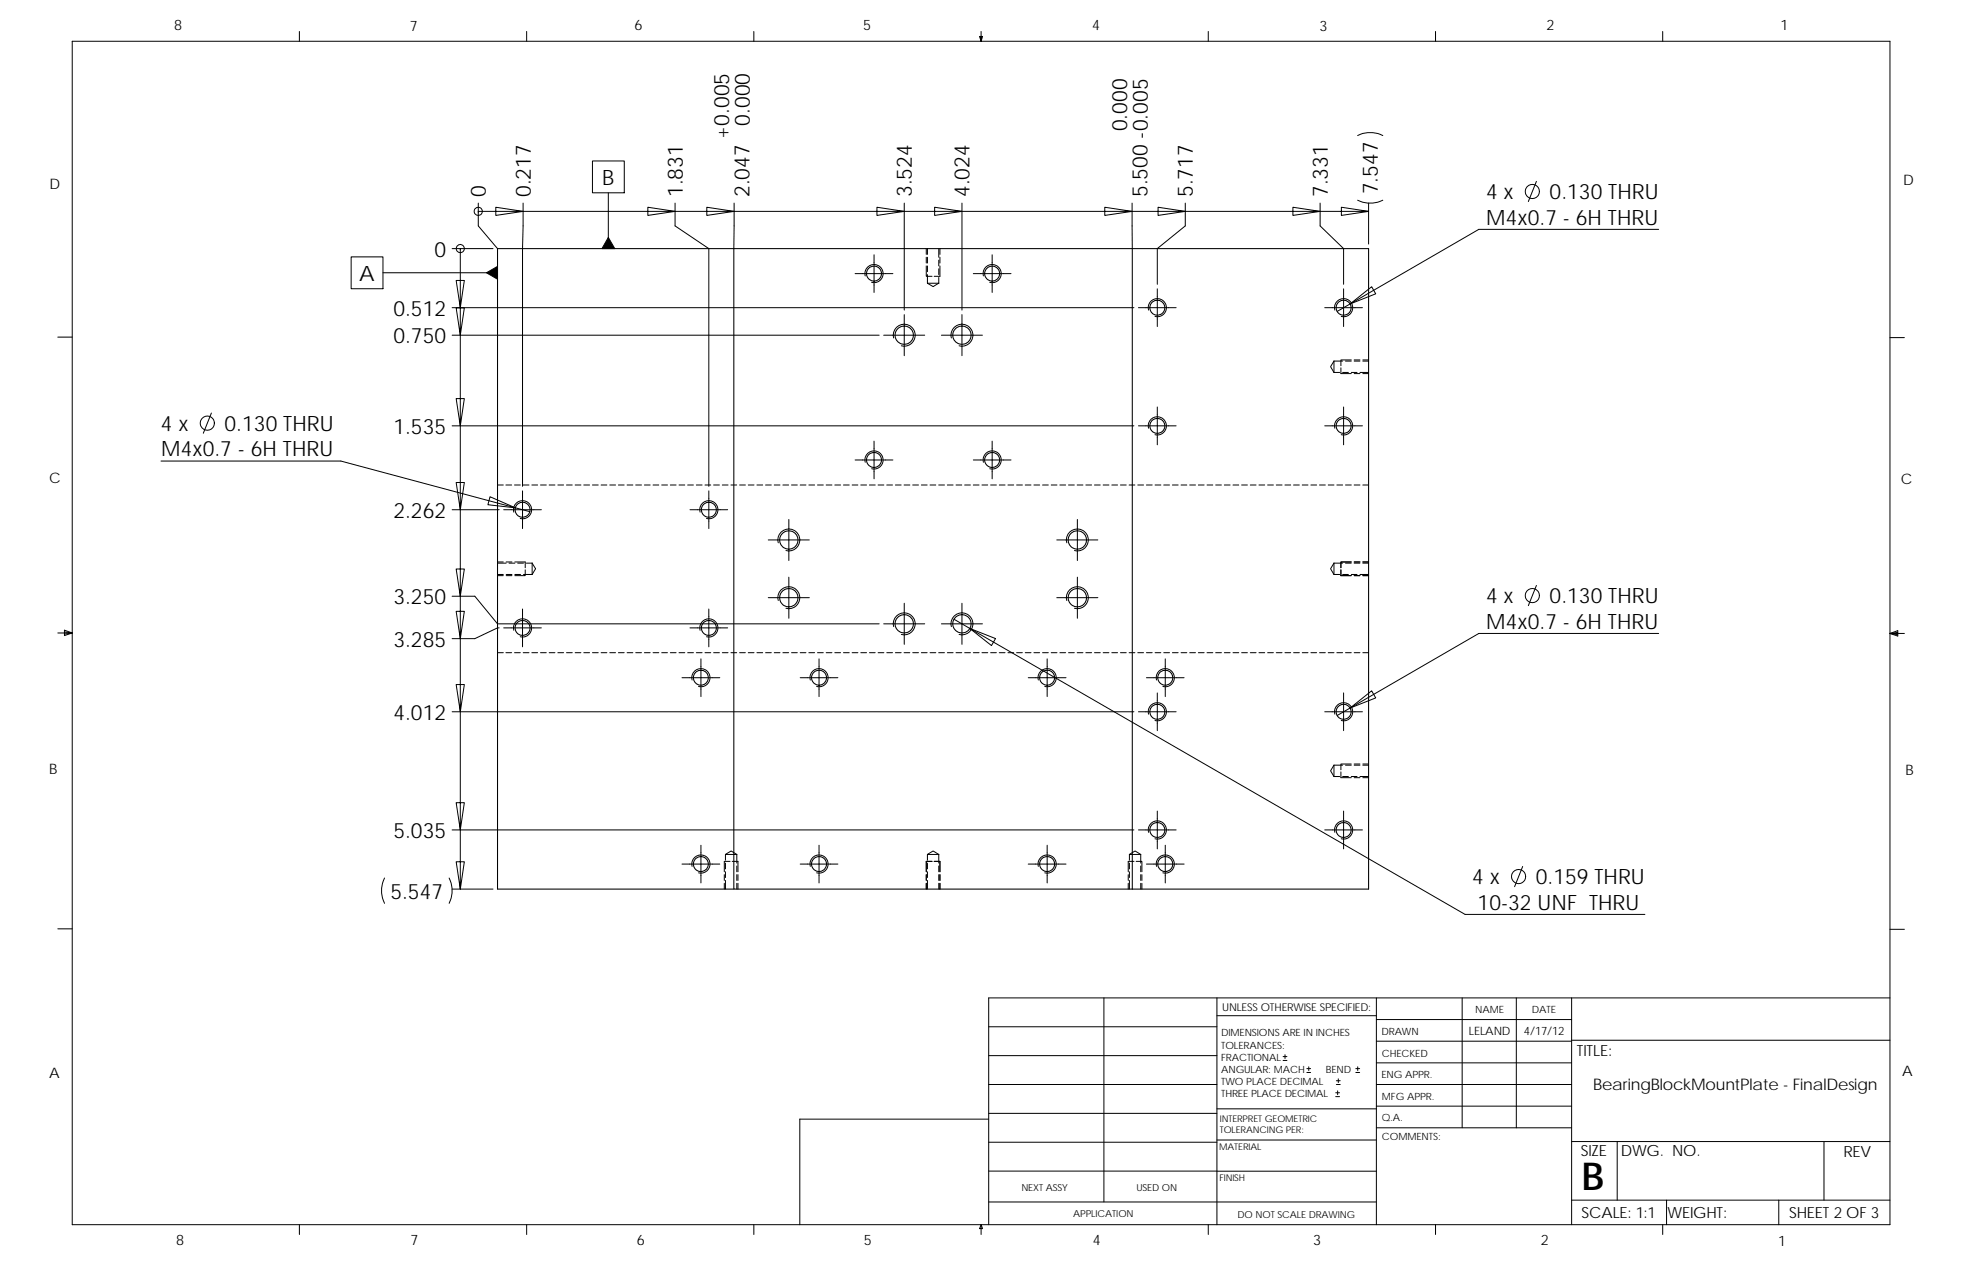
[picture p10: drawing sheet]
<svg xmlns="http://www.w3.org/2000/svg" width="432mm" height="279mm" viewBox="0 0 432 279" stroke-linecap="round" stroke-linejoin="round" font-family="sans-serif">
<g fill="none" stroke="#000" stroke-width=".22">
<path d="M15.9 9.1h400v260.3h-400zM65.9 6.9v2.2M115.9 6.9v2.2M165.9 6.9v2.2M215.6 8h.6l-.3 1.1zM215.7 8l.2 1.1M215.9 6.9v2.2l.1-1.1M265.9 6.9v2.2M315.9 6.9v2.2M365.9 6.9v2.2M130.4 35.4h7v7h-7zM298.8 29.8a6.2 6.2 0 0 1 5.5 0"/>
<path d="M338.1 39.9l-1.7 4.4M77.3 56.5h7v7h-7zM99.5 54.7h9M101.3 54.7h.1M101.3 54.7v13l-.9-6h1.8l-.9 6v6l-.9-6h1.8l-.9 6v20l-.9-6h1.8l-.9 6v18.4l-.9-5.9h1.8l-.9 5.9v19.1l-.9-6h1.8l-.9 6v9.3l-.9-6h1.8l-.9 6v16.1l-.9-6h1.8l-.9 6v26l-.9-6h1.8l-.9 6v13l-.9-6h1.8l-.9 6M105.3 46.5h.1M105.3 46.5h9.8l-6 .9v-1.8l6 .9h33.5l-6 .9v-1.8l6 .9h13l-6 .9v-1.8l6 .9h37.4l-6 .9v-1.8l6 .9h12.7l-6 .9v-1.8l6 .9h37.5l-6.1 .9v-1.8l6.1 .9h11.7l-6 .9v-1.8l6 .9h29.6l-6 .9v-1.8l6 .9h10.7l-6 .9v-1.8l6 .9M105.3 44.7v5l4.2 5M115.1 44.7l-.1 62.3M133.9 42.4v12.3M148.6 44.7v5l7.4 5v52.3M161.6 44.7l-.1 10"/>
<path d="M192.4 56v8.3M199 44.7v23.5M203.9 58.5v2.3h1.2M203.9 54.7v1.3M203.9 56.6v1.3M204.1 54.7v1.3M204.1 56.6v1.3M204.1 58.5v1.3M206.6 54.7v1.9M206.6 57.2v1.3M206.6 59.1v1.3M206.9 58.5v2.3h-1.3"/>
<path d="M206.9 54.7v1.3M206.9 56.6v1.3M211.7 44.7v23.5M218.4 56v8.3M249.2 44.7v10M260.9 44.7v5l-6.2 5v7.8M290.5 44.7v5l5.2 5v7.8M298.8 44a6.3 6.3 0 0 0 5.5 0M301.2 44.7v9M365 50.5h-39.5l-31.2 18M12.7 74.2h3.2M84.3 60h25.2"/>
<path d="M99.5 67.7h150.1M99.5 73.7h94M188.2 60.2h8.3M190.4 60.7a2 2 0 0 1 1.8-2.5 2 2 0 0 1 2.1 2.2 2 2 0 0 1-2.5 1.7M194.5 73.7h9M196.7 74.4a2.41 2.41 0 0 1 2.1-3.1 2.41 2.41 0 0 1 2.6 2.7 2.41 2.41 0 0 1-3 2.1M199 69.2v9.1M204.1 60.4v1.9M204.1 62.3l1.3 .8 1.2-.8M204.1 62.3h2.5M206.6 61v1.3M207.2 73.7h9"/>
<path d="M209.4 74.4a2.41 2.41 0 0 1 2.1-3.1 2.41 2.41 0 0 1 2.6 2.7 2.41 2.41 0 0 1-3 2.1M211.7 69.2v9.1M214.2 60.2h8.3M216.4 60.7a2 2 0 0 1 1.8-2.5 2 2 0 0 1 2.1 2.2 2 2 0 0 1-2.5 1.7M250.5 67.7h8.3M252.8 68.2a2 2 0 0 1 1.7-2.5 2 2 0 0 1 2.2 2.1 2 2 0 0 1-2.5 1.8M254.7 63.5v8.3M291.5 67.7h8.3M293.6 79.4h1.9M293.6 79.4l-.8 1.3 .8 1.2M293.6 79.4v2.5M293.8 68.2a2 2 0 0 1 1.7-2.5 2 2 0 0 1 2.2 2.1 2 2 0 0 1-2.5 1.8"/>
<path d="M295.7 63.5v8.3M296.1 79.4h1.3M297.1 66.9l4.8-3.8 .9 1.5zM297.4 79.2h-2.3v1.3M298 79.4h1.3M298 79.2h1.3M299.9 79.4h1.3M299.9 79.2h1.3M415.9 74.3h3.2M46.5 90.9l-1.8 4.4M99.5 93.7h150.1M192.4 97v8.3"/>
<path d="M218.4 97v8.3M250.5 93.7h8.3M252.8 94.2a2 2 0 0 1 1.7-2.5 2 2 0 0 1 2.2 2.2 2 2 0 0 1-2.5 1.7M254.7 89.5v8.4M291.5 93.7h8.3M293.6 81.9h1.3M293.8 94.2a2 2 0 0 1 1.7-2.5 2 2 0 0 1 2.2 2.2 2 2 0 0 1-2.5 1.7M295.1 80.9v1.3h2.3M295.5 81.9h1.3M295.7 89.5v8.4M297.4 81.9h1.3M298 82.2h1.3"/>
<path d="M299.3 81.9h1.9M299.9 82.2h1.3M35.4 101.4h39.6l41.6 11.2M99.5 112.1h10.4M107.8 109.3l5.6 2.4-6-.7zM109.5 106.7h1.3M110.8 112.1h8.3M111.3 106.7h1.3M113.1 112.7a2 2 0 0 1 1.7-2.6 2 2 0 0 1 2.2 2.2 2 2 0 0 1-2.5 1.8M113.2 106.7h1.3M115 108v8.3M115.1 106.7h1.3"/>
<path d="M117.1 106.7h1.2M119 106.7h1.2M120.9 106.7h1.2M122.8 106.7h1.2M124.7 106.7h1.2M126.6 106.7h1.2M128.5 106.7h1.3M130.4 106.7h1.3M132.3 106.7h1.3M134.2 106.7h1.3M136.1 106.7h1.3M138 106.7h1.3"/>
<path d="M139.9 106.7h1.3M141.8 106.7h1.3M143.7 106.7h1.3M145.6 106.7h1.3M147.5 106.7h1.3M149.4 106.7h1.3M151.3 106.7h1.3M151.8 112.1h8.3M153.2 106.7h1.3M154.1 112.7a2 2 0 0 1 1.7-2.6 2 2 0 0 1 2.2 2.2 2 2 0 0 1-2.5 1.8M155.2 106.7h1.2M156 108v8.3"/>
<path d="M157.1 106.7h1.2M159 106.7h1.2M160.9 106.7h1.2M162.8 106.7h1.2M164.7 106.7h1.2M166.6 106.7h1.3M168.5 106.7h1.3M169.1 118.8h9M170.4 106.7h1.3M171.3 119.4a2.41 2.41 0 0 1 2.1-3 2.41 2.41 0 0 1 2.6 2.6 2.41 2.41 0 0 1-3 2.1M172.3 106.7h1.3M173.6 114.3v9"/>
<path d="M174.2 106.7h1.3M176.1 106.7h1.3M178 106.7h1.3M179.9 106.7h1.3M181.8 106.7h1.3M183.7 106.7h1.3M185.6 106.7h1.3M187.5 106.7h1.3M188.2 101.2h8.3M189.4 106.7h1.3M190.4 101.7a2 2 0 0 1 1.8-2.5 2 2 0 0 1 2.1 2.2 2 2 0 0 1-2.5 1.7M191.3 106.7h1.3"/>
<path d="M193.3 106.7h1.2M195.2 106.7h1.2M197.1 106.7h1.2M199 106.7h1.2M200.9 106.7h1.2M202.8 106.7h1.2M204.7 106.7h1.3M206.6 106.7h1.3M208.5 106.7h1.3M210.4 106.7h1.3M212.3 106.7h1.3M214.2 106.7h1.3"/>
<path d="M214.2 101.2h8.3M216.1 106.7h1.3M216.4 101.7a2 2 0 0 1 1.8-2.5 2 2 0 0 1 2.1 2.2 2 2 0 0 1-2.5 1.7M218 106.7h1.3M219.9 106.7h1.3M221.8 106.7h1.3M223.7 106.7h1.3M225.6 106.7h1.3M227.5 106.7h1.3M229.4 106.7h1.3M231.4 106.7h1.2M232.6 118.8h9"/>
<path d="M233.3 106.7h1.2M234.8 119.4a2.41 2.41 0 0 1 2.1-3 2.41 2.41 0 0 1 2.6 2.6 2.41 2.41 0 0 1-3 2.1M235.2 106.7h1.2M237.1 106.7h1.2M237.1 114.3v9M239 106.7h1.2M240.9 106.7h1.2M242.8 106.7h1.3M244.7 106.7h1.3M246.6 106.7h1.3M248.5 106.7h1.3M250.4 106.7h1.3"/>
<path d="M252.3 106.7h1.3M254.2 106.7h1.3M256.1 106.7h1.3M258 106.7h1.3M259.9 106.7h1.3M261.8 106.7h1.3M263.7 106.7h1.3M265.6 106.7h1.3M267.5 106.7h1.3M269.5 106.7h1.2M271.4 106.7h1.2M273.3 106.7h1.2"/>
<path d="M275.2 106.7h1.2M277.1 106.7h1.2M279 106.7h1.2M280.9 106.7h1.3M282.8 106.7h1.3M284.7 106.7h1.3M286.6 106.7h1.3M288.5 106.7h1.3M290.4 106.7h1.3M292.3 106.7h1.3M294.2 106.7h1.3M296.1 106.7h1.3"/>
<path d="M298 106.7h1.3M299.9 106.7h1.3M12.7 139.3h3.2M14.2 138.6l1.7 .7-1.7 .5zM14.2 139l1.7 .3M15.9 139.3l-1.7 .2M99.5 131.2h5l5 6h84M109.5 126.6h1.3M109.5 123.6h1.3M109.5 123.9h1.9M109.5 126.4h1.3M109.9 138.1h-.4l-5 2.4h-5"/>
<path d="M110.8 138.1h8.3M111.4 126.6h1.3M111.4 123.6h1.3M111.4 126.4h1.3M112 123.9h1.3M113.1 138.7a2 2 0 0 1 1.7-2.6 2 2 0 0 1 2.2 2.2 2 2 0 0 1-2.5 1.8M113.3 123.6h2.3v1.3M113.3 126.4h1.3M113.9 123.9h1.3M115 134v8.3M115.2 126.4h1.9M115.6 125.4v1.2h-2.3"/>
<path d="M115.8 123.9h1.3M117.1 123.9v2.5M117.1 123.9l.8 1.2-.8 1.3M151.8 138.1h8.3M154.1 138.7a2 2 0 0 1 1.7-2.6 2 2 0 0 1 2.2 2.2 2 2 0 0 1-2.5 1.8M156 134v8.3M169.1 131.5h9M171.3 132.1a2.41 2.41 0 0 1 2.1-3 2.41 2.41 0 0 1 2.6 2.6 2.41 2.41 0 0 1-3 2.1M173.6 127v9M194.5 137.2h9M196.7 137.9a2.41 2.41 0 0 1 2.1-3.1 2.41 2.41 0 0 1 2.6 2.7 2.41 2.41 0 0 1-3 2.1M199 132.7v9.1"/>
<path d="M207.2 137.2h9M209.4 137.9a2.41 2.41 0 0 1 2.1-3.1 2.41 2.41 0 0 1 2.6 2.7 2.41 2.41 0 0 1-3 2.1M210 136.2l3.4 2.1M211.7 132.7v9.1M213.4 138.3l5.7 2.2-.9 1.5zM213.4 138.3l109 62.9h39.6M232.6 131.5h9M234.8 132.1a2.41 2.41 0 0 1 2.1-3 2.41 2.41 0 0 1 2.6 2.6 2.41 2.41 0 0 1-3 2.1M237.1 127v9M293.6 126.4h1.3M293.6 123.9h1.9M293.6 123.9l-.8 1.2 .8 1.3"/>
<path d="M293.6 123.9v2.5M295.1 125.4v1.2h2.3M295.5 126.4h1.3M296.1 123.9h1.3M297.4 123.6h-2.3v1.3M297.4 126.4h1.3M298 123.9h1.3M298 123.6h1.3M298 126.6h1.3M299.3 126.4h1.9M299.9 123.9h1.3M299.9 123.6h1.3"/>
<path d="M299.9 126.6h1.3M338.1 128.8l-1.7 4.4M365 139.4h-39.5l-28.4 16.4M415.9 139.4l1.8 .2M415.9 139.4l1.8-.7v1.2zM415.9 139.4h3.2M417.7 139.1l-1.8 .3M99.5 156.6h150.1M109.5 143.6h1.3M111.3 143.6h1.3M113.2 143.6h1.3M115.1 143.6h1.3"/>
<path d="M117.1 143.6h1.2M119 143.6h1.2M120.9 143.6h1.2M122.8 143.6h1.2M124.7 143.6h1.2M126.6 143.6h1.2M128.5 143.6h1.3M130.4 143.6h1.3M132.3 143.6h1.3M134.2 143.6h1.3M136.1 143.6h1.3M138 143.6h1.3"/>
<path d="M139.9 143.6h1.3M141.8 143.6h1.3M143.7 143.6h1.3M145.6 143.6h1.3M147.5 143.6h1.3M149.4 143.6h1.3M150.1 149.1h8.3M151.3 143.6h1.3M152.3 149.6a2 2 0 0 1 1.8-2.5 2 2 0 0 1 2.1 2.2 2 2 0 0 1-2.5 1.7M153.2 143.6h1.3M154.3 144.9v8.3M155.2 143.6h1.2"/>
<path d="M157.1 143.6h1.2M159 143.6h1.2M160.9 143.6h1.2M162.8 143.6h1.2M164.7 143.6h1.2M166.6 143.6h1.3M168.5 143.6h1.3M170.4 143.6h1.3M172.3 143.6h1.3M174.2 143.6h1.3M176.1 143.6h1.3M176.1 149.1h8.3"/>
<path d="M178 143.6h1.3M178.3 149.6a2 2 0 0 1 1.8-2.5 2 2 0 0 1 2.1 2.2 2 2 0 0 1-2.5 1.7M179.9 143.6h1.3M180.3 144.9v8.3M181.8 143.6h1.3M183.7 143.6h1.3M185.6 143.6h1.3M187.5 143.6h1.3M189.4 143.6h1.3M191.3 143.6h1.3M193.3 143.6h1.2M195.2 143.6h1.2"/>
<path d="M197.1 143.6h1.2M199 143.6h1.2M200.9 143.6h1.2M202.8 143.6h1.2M204.7 143.6h1.3M206.6 143.6h1.3M208.5 143.6h1.3M210.4 143.6h1.3M212.3 143.6h1.3M214.2 143.6h1.3M216.1 143.6h1.3M218 143.6h1.3"/>
<path d="M219.9 143.6h1.3M221.8 143.6h1.3M223.7 143.6h1.3M225.6 143.6h1.3M226.3 149.1h8.3M227.5 143.6h1.3M228.5 149.6a2 2 0 0 1 1.8-2.5 2 2 0 0 1 2.1 2.2 2 2 0 0 1-2.5 1.7M229.4 143.6h1.3M230.5 144.9v8.3M231.4 143.6h1.2M233.3 143.6h1.2M235.2 143.6h1.2"/>
<path d="M237.1 143.6h1.2M239 143.6h1.2M240.9 143.6h1.2M242.8 143.6h1.3M244.7 143.6h1.3M246.6 143.6h1.3M248.5 143.6h1.3M250.4 143.6h1.3M250.5 156.6h8.3M252.3 143.6h1.3M252.3 149.1h8.3M252.8 157.1a2 2 0 0 1 1.7-2.5 2 2 0 0 1 2.2 2.1 2 2 0 0 1-2.5 1.8"/>
<path d="M254.2 143.6h1.3M254.5 149.6a2 2 0 0 1 1.8-2.5 2 2 0 0 1 2.1 2.2 2 2 0 0 1-2.5 1.7M254.7 152.4v8.3M256.1 143.6h1.3M256.5 144.9v8.3M258 143.6h1.3M259.9 143.6h1.3M261.8 143.6h1.3M263.7 143.6h1.3M265.6 143.6h1.3M267.5 143.6h1.3M269.5 143.6h1.2"/>
<path d="M271.4 143.6h1.2M273.3 143.6h1.2M275.2 143.6h1.2M277.1 143.6h1.2M279 143.6h1.2M280.9 143.6h1.3M282.8 143.6h1.3M284.7 143.6h1.3M286.6 143.6h1.3M288.5 143.6h1.3M290.4 143.6h1.3M291.5 156.6h8.3"/>
<path d="M292.3 143.6h1.3M293.8 157.1a2 2 0 0 1 1.7-2.5 2 2 0 0 1 2.2 2.1 2 2 0 0 1-2.5 1.8M294.2 143.6h1.3M295.7 152.4v8.3M296.1 143.6h1.3M297.1 155.8l4.8-3.8 .9 1.5zM297.1 155.8l-2.8 1.6M298 143.6h1.3M299.9 143.6h1.3M254.7 178.4v8.4M293.6 170.8h1.3M293.6 168.3h1.9"/>
<path d="M293.6 168.3l-.8 1.3 .8 1.2M293.6 168.3v2.5M295.1 169.8v1.3h2.3M295.5 170.8h1.3M295.7 178.4v8.4M296.1 168.3h1.3M297.4 170.8h1.3M297.4 168.1h-2.3v1.3M298 168.3h1.3M298 168.1h1.3M298 171.1h1.3M299.3 170.8h1.9"/>
<path d="M299.9 168.3h1.3M299.9 168.1h1.3M299.9 171.1h1.3M84.6 193.2a6.2 6.2 0 0 0 0 5.5M98.8 193.2a6.2 6.2 0 0 1 0 5.5M99.5 195.6h9M99.5 182.6h150.1M150.1 190.1h8.3M152.3 190.6a2 2 0 0 1 1.8-2.5 2 2 0 0 1 2.1 2.2 2 2 0 0 1-2.5 1.7M154.3 185.9v8.3M159.4 192.4v1.3M159.4 194.3v1.3"/>
<path d="M159.7 188l1.2-.8 1.3 .8M159.7 193.7v1.9M159.7 188v1.3M159.7 189.9v1.3M159.7 191.8v1.3M159.7 188h2.5M160.7 189.5h-1.3v2.3M161.1 189.5h1.3v2.3M162.2 188v1.9M162.2 190.5v1.3M162.2 192.4v1.3M162.2 194.3v1.3"/>
<path d="M162.4 192.4v1.3M162.4 194.3v1.3M176.1 190.1h8.3M178.3 190.6a2 2 0 0 1 1.8-2.5 2 2 0 0 1 2.1 2.2 2 2 0 0 1-2.5 1.7M180.3 185.9v8.3M203.9 192.4v1.3M203.9 194.3v1.3M204.1 193.7v1.9M204.1 188v1.3M204.1 189.9v1.3M204.1 191.8v1.3M204.1 188h2.5"/>
<path d="M204.1 188l1.3-.8 1.2 .8M205.1 189.5h-1.2v2.3M205.6 189.5h1.3v2.3v-2.3zM206.6 188v1.9M206.6 190.5v1.3M206.6 192.4v1.3M206.6 194.3v1.3M206.9 192.4v1.3M206.9 194.3v1.3M226.3 190.1h8.3M228.5 190.6a2 2 0 0 1 1.8-2.5 2 2 0 0 1 2.1 2.2 2 2 0 0 1-2.5 1.7M230.5 185.9v8.3"/>
<path d="M248.3 192.4v1.3M248.3 194.3v1.3M248.6 193.7v1.9M248.6 188v1.3M248.6 189.9v1.3M248.6 191.8v1.3M248.6 188h2.5M248.6 188l1.2-.8 1.3 .8M249.6 189.5h-1.3v2.3M250 189.5h1.3v2.3M250.5 182.6h8.3M251.1 188v1.9"/>
<path d="M251.1 190.5v1.3M251.1 192.4v1.3M251.1 194.3v1.3M251.3 192.4v1.3M251.3 194.3v1.3M252.3 190.1h8.3M252.8 183.1a2 2 0 0 1 1.7-2.5 2 2 0 0 1 2.2 2.2 2 2 0 0 1-2.5 1.7M254.5 190.6a2 2 0 0 1 1.8-2.5 2 2 0 0 1 2.1 2.2 2 2 0 0 1-2.5 1.7M256.5 185.9v8.3M291.5 182.6h8.3M293.8 183.1a2 2 0 0 1 1.7-2.5 2 2 0 0 1 2.2 2.2 2 2 0 0 1-2.5 1.7M335.1 190.6l-1.8 4.5"/>
<path d="M12.7 204.3h3.2M243 219.5v44.9M267.8 219.5v49.9M302.9 219.5v49.9M321.8 219.5v28.6M333.7 219.5v28.6M345.9 219.5v49.9M415.9 219.5h-198.3v49.9M415.9 204.4h3.2M217.6 225.9h50.2M217.6 238.6h50.2M217.6 232.2h50.2"/>
<path d="M267.8 223.5h35.1M282.4 233.3h.8M282.4 232.5h.8M282.8 232v.9M287.6 235.9h.8M287.6 235.1h.8M288 234.7v.8M294.1 238.6h.9M294.1 237.8h.9M294.4 240v.8M294.5 237.3v.9M298.4 235.9h.8"/>
<path d="M298.4 235.1h.8M298.8 234.7v.8M302.9 238.6h43M302.9 224.3h43M302.9 229.1h43M302.9 233.8h43M345.9 228.9h70M217.6 246.2h-41.6v23.2M217.6 257.6l85.3 .1M217.6 244.9h50.2M217.6 251.3h50.2M267.8 243.9h35.1"/>
<path d="M267.8 250.8h35.1M294 241.3h.8M294 240.4h.8M302.9 243.4h43M302.9 248.1h43M345.9 251.1h70M355.9 251.1v12.9M401.4 251.1v12.9M65.9 269.4v2.2M115.9 269.4v2.2M165.9 269.4v2.2M215.9 269.4l.3 .9h-.6z"/>
<path d="M215.9 269.4v2.2M217.6 264.4h85.3M265.9 269.4v2.2M315.9 269.4v2.2M345.9 264h70M365.9 269.4v2.2M366.8 264v5.4M391.5 264v5.4"/>
<circle cx="101.3" cy="54.7" r=".9"/>
<circle cx="105.3" cy="46.5" r=".9"/>
<circle cx="337.2" cy="42.1" r="1.55"/>
<circle cx="45.6" cy="93.1" r="1.55"/>
<circle cx="337.2" cy="131" r="1.55"/>
<circle cx="334.2" cy="192.8" r="1.55"/>
</g>
<g fill="none" stroke="#000" stroke-width=".23">
<path d="M161.5 54.7v140.9h87.7M249.2 54.7v140.9M161.5 195.6h-52v-140.9h191.7v140.9h-52"/>
<circle cx="192.4" cy="60.2" r="1.65"/>
<circle cx="199" cy="73.8" r="2.02"/>
<circle cx="211.7" cy="73.8" r="2.02"/>
<circle cx="218.4" cy="60.2" r="1.65"/>
<circle cx="254.7" cy="67.7" r="1.65"/>
<circle cx="295.7" cy="67.7" r="1.65"/>
<circle cx="254.7" cy="93.7" r="1.65"/>
<circle cx="295.7" cy="93.7" r="1.65"/>
<circle cx="115" cy="112.1" r="1.65"/>
<circle cx="156" cy="112.1" r="1.65"/>
<circle cx="173.6" cy="118.8" r="2.02"/>
<circle cx="192.4" cy="101.2" r="1.65"/>
<circle cx="218.4" cy="101.2" r="1.65"/>
<circle cx="237.1" cy="118.8" r="2.02"/>
<circle cx="115" cy="138.2" r="1.65"/>
<circle cx="156" cy="138.2" r="1.65"/>
<circle cx="173.6" cy="131.5" r="2.02"/>
<circle cx="199" cy="137.3" r="2.02"/>
<circle cx="211.7" cy="137.3" r="2.02"/>
<circle cx="237.1" cy="131.5" r="2.02"/>
<circle cx="154.3" cy="149.1" r="1.65"/>
<circle cx="180.3" cy="149.1" r="1.65"/>
<circle cx="230.5" cy="149.1" r="1.65"/>
<circle cx="254.7" cy="156.6" r="1.65"/>
<circle cx="256.5" cy="149.1" r="1.65"/>
<circle cx="295.7" cy="156.6" r="1.65"/>
<circle cx="154.3" cy="190.1" r="1.65"/>
<circle cx="180.3" cy="190.1" r="1.65"/>
<circle cx="230.5" cy="190.1" r="1.65"/>
<circle cx="254.7" cy="182.6" r="1.65"/>
<circle cx="256.5" cy="190.1" r="1.65"/>
<circle cx="295.7" cy="182.6" r="1.65"/>
</g>
<g fill="#000" stroke="#000" stroke-width=".22">
<path d="M133.9 52.2l1.4 2.5h-2.8z" fill-rule="evenodd"/>
<path d="M107.1 60l2.4-1.4v2.8z" fill-rule="evenodd"/>
</g>
<text font-size="8.5" x="348.1" y="261.7">B</text>
<g font-size="4.7">
<text x="165" y="27.6" transform="rotate(-90 165 27.6)">0.000</text>
<text x="248.1" y="28.9" transform="rotate(-90 248.1 28.9)">0.000</text>
<text x="160.5" y="30.5" transform="rotate(-90 160.5 30.5)">+0.005</text>
<text x="132.5" y="40.7">B</text>
<text x="106.9" y="43.4" transform="rotate(-90 106.9 43.4)">0</text>
<text x="116.8" y="43.4" transform="rotate(-90 116.8 43.4)">0.217</text>
<text x="150.3" y="43.4" transform="rotate(-90 150.3 43.4)">1.831</text>
<text x="164.9" y="43.4" transform="rotate(-90 164.9 43.4)">2.047</text>
<text x="200.7" y="43.4" transform="rotate(-90 200.7 43.4)">3.524</text>
<text x="213.4" y="43.4" transform="rotate(-90 213.4 43.4)">4.024</text>
<text x="252.5" y="43.4" transform="rotate(-90 252.5 43.4)">5.500 -0.005</text>
<text x="262.6" y="43.4" transform="rotate(-90 262.6 43.4)">5.717</text>
<text x="292.2" y="43.4" transform="rotate(-90 292.2 43.4)">7.331</text>
<text x="303.2" y="42.8" transform="rotate(-90 303.2 42.8)">7.547</text>
<text x="327" y="43.8">4 x</text>
<text x="341" y="43.8">0.130 THRU</text>
<text x="327.1" y="49.4">M4x0.7 - 6H THRU</text>
<text x="95.6" y="56.5">0</text>
<text x="79.1" y="61.8">A</text>
<text x="86.6" y="69.4">0.512</text>
<text x="86.6" y="75.5">0.750</text>
<text x="35.4" y="94.8">4 x</text>
<text x="49.4" y="94.8">0.130 THRU</text>
<text x="86.6" y="95.5">1.535</text>
<text x="35.5" y="100.4">M4x0.7 - 6H THRU</text>
<text x="86.6" y="113.9">2.262</text>
<text x="86.6" y="132.9">3.250</text>
<text x="327" y="132.7">4 x</text>
<text x="341" y="132.7">0.130 THRU</text>
<text x="86.6" y="142.3">3.285</text>
<text x="327.1" y="138.3">M4x0.7 - 6H THRU</text>
<text x="86.6" y="158.3">4.012</text>
<text x="86.6" y="184.4">5.035</text>
<text x="85.9" y="197.7">5.547</text>
<text x="324" y="194.5">4 x</text>
<text x="338" y="194.5">0.159 THRU</text>
<text x="325.2" y="200.2">10-32 UNF THRU</text>
</g>
<text font-size="3.5" x="350.6" y="239.9">BearingBlockMountPlate - FinalDesign</text>
<g font-size="3.4">
<text x="347" y="232.3">TITLE:</text>
<text x="347.9" y="254.3">SIZE</text>
<text x="356.7" y="254.3">DWG. NO.</text>
<text x="405.7" y="254.4">REV</text>
<text x="348.1" y="267.9">SCALE: 1:1</text>
<text x="367" y="268">WEIGHT:</text>
<text x="393.8" y="267.9">SHEET 2 OF 3</text>
</g>
<g font-size="3.2">
<text x="38.3" y="6.7">8</text>
<text x="90.2" y="6.8">7</text>
<text x="139.7" y="6.5">6</text>
<text x="189.9" y="6.5">5</text>
<text x="240.4" y="6.6">4</text>
<text x="290.4" y="6.7">3</text>
<text x="340.4" y="6.6">2</text>
<text x="391.8" y="6.7">1</text>
<text x="10.9" y="41.6">D</text>
<text x="418.9" y="40.7">D</text>
<text x="10.8" y="106.3">C</text>
<text x="418.4" y="106.4">C</text>
<text x="10.8" y="170.2">B</text>
<text x="419.4" y="170.6">B</text>
<text x="10.8" y="237.2">A</text>
<text x="418.6" y="236.8">A</text>
<text x="38.8" y="273.9">8</text>
<text x="90.3" y="273.9">7</text>
<text x="140.2" y="273.8">6</text>
<text x="190.1" y="273.9">5</text>
<text x="240.5" y="273.8">4</text>
<text x="289" y="273.9">3</text>
<text x="339.1" y="273.9">2</text>
<text x="391.4" y="274.2">1</text>
</g>
<g font-size="2.5">
<text x="323.3" y="227.6">LELAND</text>
<text x="335.4" y="227.7">4/17/12</text>
</g>
<text font-size="2.4" x="269" y="222.4">UNLESS OTHERWISE SPECIFIED:</text>
<g font-size="2.2">
<text x="304" y="227.7">DRAWN</text>
<text x="324.7" y="222.9">NAME</text>
<text x="337.2" y="222.9">DATE</text>
<text x="268.8" y="228">DIMENSIONS ARE IN INCHES</text>
<text x="268.8" y="230.7">TOLERANCES:</text>
<text x="268.8" y="233.3">FRACTIONAL</text>
<text x="304.1" y="232.6">CHECKED</text>
<text x="268.8" y="236">ANGULAR: MACH</text>
<text x="268.8" y="238.6">TWO PLACE DECIMAL</text>
<text x="291.8" y="236">BEND</text>
<text x="304" y="237.2">ENG APPR.</text>
<text x="268.8" y="241.3">THREE PLACE DECIMAL</text>
<text x="304.1" y="242">MFG APPR.</text>
<text x="304.1" y="246.7">Q.A.</text>
<text x="304.1" y="250.9">COMMENTS:</text>
</g>
<g font-size="2.1">
<text x="224.8" y="262">NEXT ASSY</text>
<text x="250.1" y="262">USED ON</text>
<text x="236.2" y="267.8">APPLICATION</text>
<text x="272.4" y="267.9">DO NOT SCALE DRAWING</text>
</g>
<g font-size="2">
<text x="268.5" y="246.8">INTERPRET GEOMETRIC</text>
<text x="268.5" y="249.4">TOLERANCING PER:</text>
<text x="268.3" y="252.9">MATERIAL</text>
<text x="268.4" y="259.7">FINISH</text>
</g>
</svg>
